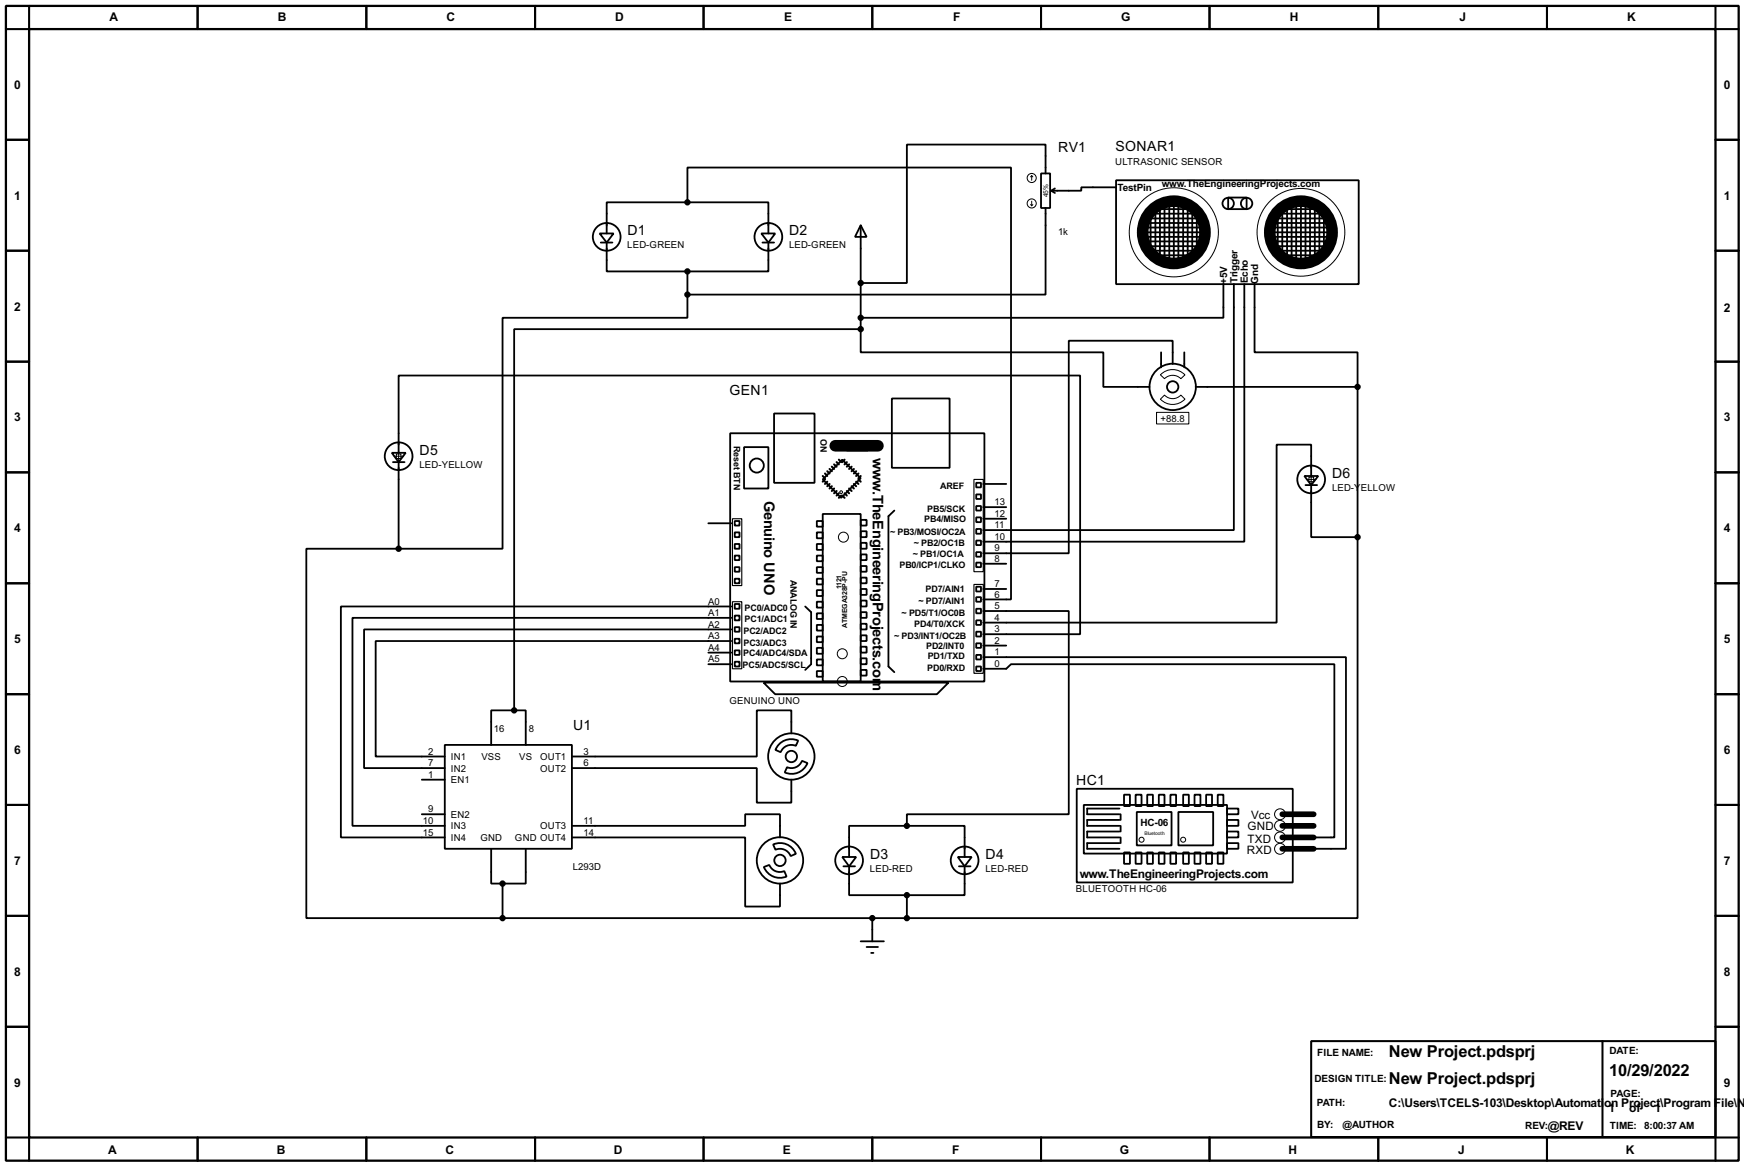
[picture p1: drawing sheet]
<svg xmlns="http://www.w3.org/2000/svg" width="383mm" height="256mm" viewBox="0 0 383 256" stroke-linecap="round" stroke-linejoin="round" font-family="sans-serif">
<path d="M1.3 1.3h381v254h-381zM6.4 6.4h370.8v243.8h-370.8z" fill="none" stroke="#000" stroke-width=".5"/>
<g fill="none" stroke="#000" stroke-width=".45">
<path d="M6.4 1.3v5.1h-5.1M43.5 1.3v5.1M80.6 1.3v5.1M117.7 1.3v5.1M154.7 1.3v5.1M191.8 1.3v5.1M228.9 1.3v5.1M266 1.3v5.1M303.1 1.3v5.1M340.2 1.3v5.1M377.2 1.3v5.1h5.1M1.3 30.8h5.1"/>
<path d="M377.2 30.8h5.1M1.3 55.2h5.1M377.2 55.2h5.1M1.3 79.6h5.1M377.2 79.6h5.1M1.3 103.9h5.1M180.9 104.7l.5 .5M181.4 104.2l.5 .5M181.4 105.5l-.5 .5M181.9 103.7l.5 .5M181.9 106l-.5 .5M182.4 103.2l.5 .5"/>
<path d="M182.4 106.5l-.5 .5M182.9 102.7l.5 .5M182.9 107l-.5 .5M183.4 102.2l.6 .5M183.4 107.5l-.5 .5M184 101.7l.5 .5M184 108l-.6 .5M184.5 101.1l.5 .6M184.5 108.5l-.5 .5M185 109l-.5 .5M185.2 109l.5 .5M185.7 108.5l.5 .5"/>
<path d="M185.7 101.1l-.5 .6M186.2 108l.5 .5M186.2 101.7l-.5 .5M186.7 107.5l.6 .5M186.7 102.2l-.5 .5M187.3 107l.5 .5M187.3 102.7l-.6 .5M187.8 106.5l.5 .5M187.8 103.2l-.5 .5M188.3 106l.5 .5M188.3 103.7l-.5 .5M188.8 105.5l.5 .5"/>
<path d="M188.8 104.2l-.5 .5M189.3 104.7l-.5 .5M377.2 103.9h5.1M1.3 128.3h5.1M377.2 128.3h5.1M1.3 152.7h5.1M377.2 152.7h5.1M1.3 177.1h5.1M377.2 177.1h5.1M1.3 201.5h5.1M377.2 201.5h5.1M1.3 225.9h5.1"/>
<path d="M288.3 229h88.9v21.1h-88.9zM352.4 229v21.1M377.2 225.9h5.1M1.3 250.2h5.1v5.1M43.5 250.2v5.1M80.6 250.2v5.1M117.7 250.2v5.1M154.7 250.2v5.1M191.8 250.2v5.1M228.9 250.2v5.1M266 250.2v5.1M303.1 250.2v5.1"/>
<path d="M340.2 250.2v5.1M382.3 250.2h-5.1v5.1"/>
</g>
<g fill="none" stroke="#000" stroke-width=".4">
<path d="M228.9 38.2h2v7.6h-2zM229.9 38.2v-6.4h-30.5v30.5h-10.1M245.4 39.7h53.4v22.8h-53.4zM131.9 51.4h3l-1.5 2zM132.1 53.4h2.6M133.4 53.4v6.3h17.8M151.2 44.5h-17.8v6.9M151.2 44.5h17.8v6.9M151.2 44.5v-7.6h71.1v95h-6.1M151.2 59.7v5.1M167.4 51.4h3.1l-1.5 2zM167.7 53.4h2.5"/>
<path d="M169 53.4v6.3h-17.8M189.3 49.6l1.3 2.5h-2.6zM189.3 49.6v22.8M229.9 45.8v19h-78.7M231.2 42l.8 .5M232 41.5l-.8 .5M245.4 41.2h-7.6v.8h-6.6M251 52.1h13M251.5 50.1h12.7M251.5 49.1h12.5M251.5 53.1h12.2M251.8 51.1h12.2"/>
<path d="M252 48.1h11.7M252 47h10.9M252 54.2h11.5M252.3 55.2h10.9M252.3 56.2h10.4M253 47.8v6.6M253.3 46h8.6M254.1 46.3v9.4M255.1 46v10.4M256.1 45.3v11.7M257.1 45.3v11.9M258.1 45.3v12.4"/>
<path d="M259.1 45.3v12.4M260.2 44.8v12.7M261.2 45.8v11.7M262.2 47v9.7M263.2 48.1v6.6M270.1 43.5h4v2.5h-4zM279.5 49.1h12.1M280 51.1h12.7M280 50.1h12.4M280 52.1h12.4M280.2 48.1h11.4M280.2 47h10.4"/>
<path d="M280.2 53.1h11.7M280.7 54.2h11.5M281 47.8v5.8M281.2 55.2h9.7M281.7 46h8.2M282 56.2h7.6M282 46.3v9.4M283 45.8v10.6M284 45v12M285 45v12.2M286.1 45v12.2M287.1 45v12.2"/>
<path d="M288.1 45.3v11.7M289.1 45.8v10.6M290.1 47v8.7M291.1 47.6v7.1M151.2 64.8v5.1h-40.7v50.8h-22.8M189.3 72.4v5.1h53.3v7.6h10.2M189.3 72.4h-76.2v83.9M255.3 77.5v3.3M260.4 77.5v3.3M269 62.5v7.4h-79.7M271.3 62.5v54.1h-55.1M273.6 62.5v56.7h-57.4"/>
<path d="M275.9 62.5v15h22.6v7.6M86.2 99.6h3l-1.5 2.1zM87.7 99.6v-17h149.8v56.9h-21.3M160.6 95.3h55.9v54.6h-55.9zM163.6 98.4h5.4v9.1h-5.4zM170.2 91h8.9v15.2h-8.9zM186.2 97.1h4.6v2h-4.6zM196.1 87.7h12.7v15.2h-12.7zM257.9 80.1v-5.1h-22.9v46.7h-18.8M262.9 85.1h35.6M298.5 85.1v33.1M86.4 101.7h2.6"/>
<path d="M87.7 101.7v19M155.8 115.1h5M161.6 117.1h1v1.1h-1zM161.6 119.7h1v1h-1zM161.6 114.6h1v1h-1zM179.6 114.6h1.3v1.3h-1.3zM179.6 117.1h1.3v1.3h-1.3zM179.6 119.7h1.3v1.3h-1.3zM180.9 113.1h8.4v36.8h-8.4zM185.2 101.1l4.1 4.1-4.3 4.3-4.1-4zM189.3 114.4h1.3v1.2h-1.3zM189.3 116.9h1.3v1.3h-1.3z"/>
<path d="M189.3 119.4h1.3v1.3h-1.3zM196.7 112.3l-1.3 1.3v33l1.3 1.3M214.7 106.2h1v1h-1zM214.7 111.3h1v1h-1zM214.7 113.8h1v1.1h-1zM214.7 116.4h1v1h-1zM214.7 118.9h1v1h-1zM214.7 108.8h1v1h-1zM216.2 114.1h5.1M216.2 111.6h5.1M216.2 106.5h5.1M286.8 104.7h3.1l-1.6 2z"/>
<path d="M287.1 106.7h2.5M288.3 104.7v-6.9h-7.6v39.2h-64.5M288.3 106.7v11.5h10.2M298.5 118.2v83.8h-99.1M87.7 120.7h-20.3v81.3h43.1M160.8 138.5h-80.7v30.5h17.7M160.8 135.9h-83.3v45.8h20.3M160.8 133.4h-85.8v50.8h22.8M161.6 122.2h1v1h-1zM161.6 127.3h1v1h-1zM161.6 124.8h1v1h-1zM161.6 132.9h1v1h-1z"/>
<path d="M161.6 135.4h1v1.1h-1zM161.6 138h1v1h-1zM177.1 133.4l1.3 1.3v11.4l-1.3 1.3M179.6 122.2h1.3v1.3h-1.3zM179.6 124.8h1.3v1.2h-1.3zM179.6 127.3h1.3v1.3h-1.3zM179.6 129.8h1.3v1.3h-1.3zM179.6 132.4h1.3v1.3h-1.3zM179.6 134.9h1.3v1.3h-1.3zM179.6 137.5h1.3v1.2h-1.3zM189.3 122h1.3v1.2h-1.3zM189.3 124.5h1.3v1.3h-1.3z"/>
<path d="M189.3 127.1h1.3v1.2h-1.3zM189.3 129.6h1.3v1.3h-1.3zM189.3 132.1h1.3v1.3h-1.3zM189.3 134.7h1.3v1.2h-1.3zM189.3 137.2h1.3v1.3h-1.3zM189.3 139.8h1.3v1.2h-1.3zM214.7 121.5h1v1h-1zM214.7 123.8h1v1h-1zM214.7 129.1h1v1h-1zM214.7 131.4h1v1h-1zM214.7 133.9h1v1h-1zM214.7 136.5h1v1h-1z"/>
<path d="M214.7 139h1v1h-1zM216.2 134.4h18.8v44.7h-35.6v2.6M216.2 129.6h5.1M216.2 124h5.1M113.1 156.3h-5.1v7.6M113.1 156.3h2.5v7.6M155.8 146.1h5M155.8 143.6h5M160.8 141h-78.2v25.4h15.2M161.6 140.5h1v1h-1zM161.6 143.1h1v1h-1zM161.6 145.6h1v1h-1z"/>
<path d="M167.9 150.2h40.7l-2.6 2.5h-35.5zM179.6 140h1.3v1.3h-1.3zM179.6 142.5h1.3v1.3h-1.3zM179.6 145.1h1.3v1.3h-1.3zM179.6 147.6h1.3v1.3h-1.3zM189.3 142.3h1.3v1.3h-1.3zM189.3 144.8h1.3v1.3h-1.3zM189.3 147.4h1.3v1.2h-1.3zM214.7 141.5h1v1h-1zM214.7 144.1h1v1h-1zM214.7 146.6h1v1h-1zM216.2 144.6h79.8v42.1h-8.4"/>
<path d="M216.2 147.1h5.1l1-1h71.1v38.1h-5.8M216.2 142h5.1M92.8 171.5h5M92.8 179.1h5M97.8 163.9h28v22.8h-28zM125.8 169h40.6v7.6h7.6v-5.1M171.3 163.7a3.7 3.7 0 0 1 4.2-.8l-.5 1.2a2.52 2.52 0 0 0-3.3 1.4l-1.2-.5zM173.1 168.8a2.48 2.48 0 0 0 3.3-1.4l1.2 .5a3.7 3.7 0 0 1-5 2zM174 161.3v-5h-7.6v10.1h-40.6M236.8 173.5h47.5v20.6h-47.5zM238.3 177.1h31.5v10.7h-31.5zM246.2 177.9h-7.1v1.2h7.1"/>
<path d="M246.4 179.1v1.3M247.2 174.8h1.3v2.5h-1.3zM249.7 174.8h1.3v2.5h-1.3zM250 178.6h7.6v7.4h-7.6zM252.3 174.8h1.2v2.5h-1.2zM254.8 174.8h1.3v2.5h-1.3zM257.4 174.8h1.2v2.5h-1.2zM259.1 178.6h7.7v7.4h-7.7zM260.2 174.8h1.2v2.5h-1.2zM262.7 174.8h1.3v2.5h-1.3zM265.2 174.8h1.3v2.5h-1.3zM267.8 174.8h1.2v2.5h-1.2z"/>
<path d="M269.8 177.9h2.5v1.2h-2.5zM108 186.7v7.7h2.5M110.5 194.4v7.6M115.6 186.7v7.7h-5.1M125.8 181.7h38.1v-2.6h7.6v5.1M125.8 184.2h38.1v15.2h7.6v-5M168 190.7l1.2-.4a2.5 2.5 0 0 0 3.3 1.3l.5 1.2a3.8 3.8 0 0 1-5-2.1zM170 185.8a3.7 3.7 0 0 1 5 2l-1.1 .5a2.52 2.52 0 0 0-3.4-1.4zM185.2 188.5h3.1l-1.6 2.1zM185.5 190.6h2.5M186.7 190.6v6.3h12.7M199.4 181.7h-12.7v6.8"/>
<path d="M199.4 181.7h12.7v6.8M199.4 196.9v5.1M210.6 188.5h3.1l-1.6 2.1zM210.9 190.6h2.5M212.1 190.6v6.3h-12.7M246.2 180.4h-7.1v1.3h7.1M246.2 182.9h-7.1v1.3h7.1M246.2 185.5h-7.1v1.2h7.1M246.4 181.7v1.2M246.4 184.2v1.3M247.2 187.5h1.3v2.5h-1.3zM249.7 187.5h1.3v2.5h-1.3z"/>
<path d="M252.3 187.5h1.2v2.5h-1.2zM254.8 187.5h1.3v2.5h-1.3zM257.4 187.5h1.2v2.5h-1.2zM260.2 187.5h1.2v2.5h-1.2zM262.7 187.5h1.3v2.5h-1.3zM265.2 187.5h1.3v2.5h-1.3zM267.8 187.5h1.2v2.5h-1.2zM269.8 180.4h2.5v1.3h-2.5zM269.8 182.9h2.5v1.3h-2.5zM269.8 185.5h2.5v1.2h-2.5zM110.5 202h88.9M189.3 207.1h5.1"/>
<path d="M190.6 208.3h2.5M191.6 209.6h.5M191.8 202v5.1"/>
<circle cx="133.4" cy="52.1" r="3.1"/>
<circle cx="168.9" cy="52.1" r="3.1"/>
<circle cx="270" cy="44.8" r="1.25"/>
<circle cx="274.1" cy="44.8" r="1.25"/>
<circle cx="257.8" cy="85.1" r="5.1"/>
<circle cx="257.8" cy="85.1" r="1.25"/>
<circle cx="87.6" cy="100.4" r="3.1"/>
<circle cx="166.4" cy="102.4" r="1.55"/>
<circle cx="288.3" cy="105.5" r="3.1"/>
<circle cx="174" cy="166.4" r="5.1"/>
<circle cx="174" cy="166.4" r="1.25"/>
<circle cx="171.5" cy="189.3" r="5.1"/>
<circle cx="171.5" cy="189.3" r="1.25"/>
<circle cx="186.7" cy="189.3" r="3.1"/>
<circle cx="212.1" cy="189.3" r="3.1"/>
</g>
<g fill="none" stroke="#000" stroke-width="2.6">
<path d="M183.7 98.1h9.4"/>
<circle cx="258.1" cy="51.1" r="6.9"/>
<circle cx="286" cy="51.1" r="6.9"/>
</g>
<g fill="none" stroke="#000" stroke-width=".22">
<path d="M226.9 38.7l-.3 .2M226.9 38.7l.2 .2M226.9 38.7v1M226.6 45l.3 .3M226.9 44.3v1M227.1 45l-.2 .3M87.2 99.9h1v1h-1zM87.7 99.4v2M254.3 90.7h7.1v2.6h-7.1zM255.2 87.8l.9-.9a2.45 2.45 0 0 0 3.6 0l.9 .9a3.7 3.7 0 0 1-5.4 0zM255.2 82.5a3.7 3.7 0 0 1 5.4 0l-.9 .8a2.54 2.54 0 0 0-3.6 0zM86.7 100.4h2"/>
<path d="M287.3 105.5h2.1M287.8 105h1.1v1h-1.1zM288.3 104.4v2.1"/>
<circle cx="226.8" cy="39.2" r="1"/>
<circle cx="226.8" cy="44.8" r="1"/>
<circle cx="258.1" cy="51.1" r="9.8"/>
<circle cx="286" cy="51.1" r="9.7"/>
<circle cx="184.9" cy="108.3" r=".3"/>
<circle cx="185.4" cy="118.2" r="1.1"/>
<circle cx="185.2" cy="143.8" r="1.1"/>
<circle cx="185.2" cy="149.9" r="1.1"/>
<circle cx="281.4" cy="179.1" r="1.2"/>
<circle cx="251" cy="184.7" r=".55"/>
<circle cx="260.1" cy="184.7" r=".55"/>
<circle cx="281.4" cy="186.7" r="1.2"/>
<circle cx="281.4" cy="184.2" r="1.2"/>
<circle cx="281.4" cy="181.7" r="1.2"/>
</g>
<path d="M161.1 114.1h2v14.7h-2zM214.2 105.5h2v20.3h-2zM161.1 132.4h2v14.7h-2zM214.2 128.6h2v19.5h-2z" fill="none" stroke="#000" stroke-width=".25"/>
<g fill="#000" stroke="#000" stroke-width=".4">
<circle cx="151.1" cy="44.5" r=".5"/>
<circle cx="151.1" cy="59.7" r=".5"/>
<circle cx="151.1" cy="64.8" r=".5"/>
<circle cx="189.2" cy="62.3" r=".5"/>
<circle cx="189.2" cy="72.4" r=".5"/>
<circle cx="189.2" cy="69.9" r=".5"/>
<circle cx="298.5" cy="85.1" r=".5"/>
<circle cx="298.5" cy="118.2" r=".5"/>
<circle cx="87.6" cy="120.7" r=".5"/>
<circle cx="113" cy="156.3" r=".5"/>
<circle cx="110.5" cy="194.4" r=".5"/>
<circle cx="199.4" cy="196.9" r=".5"/>
<circle cx="199.4" cy="181.7" r=".5"/>
<circle cx="110.5" cy="202" r=".5"/>
<circle cx="191.8" cy="202" r=".5"/>
<circle cx="199.4" cy="202" r=".5"/>
</g>
<path d="M282 179.1h6.9M282 181.7h6.9M282 184.2h6.9M282 186.7h6.9" fill="none" stroke="#000" stroke-width="1.3"/>
<g font-size="4.1">
<text x="305.4" y="232.6">New Project.pdsprj</text>
<text x="305.4" y="238.5">New Project.pdsprj</text>
<text x="353.9" y="236.7">10/29/2022</text>
</g>
<g font-size="3.6">
<text x="191.9" y="100.7" transform="rotate(90 191.9 100.7)">w</text>
<text x="191.9" y="108" transform="rotate(90 191.9 108)">.TheEngineeringProjects.com</text>
<text x="168.1" y="110.2" transform="rotate(90 168.1 110.2)">Genuino UNO</text>
</g>
<g font-size="3.5">
<text x="232.7" y="33.5">RV1</text>
<text x="245.3" y="33.2">SONAR1</text>
<text x="138" y="51.8">D1</text>
<text x="173.5" y="51.8">D2</text>
<text x="160.4" y="86.9">GEN1</text>
<text x="92.3" y="100">D5</text>
<text x="292.9" y="105.1">D6</text>
<text x="126" y="160.5">U1</text>
<text x="236.6" y="172.7">HC1</text>
<text x="191.3" y="188.9">D3</text>
<text x="216.7" y="188.9">D4</text>
</g>
<g font-size="3">
<text x="24" y="4.6">A</text>
<text x="61.1" y="4.6">B</text>
<text x="98.2" y="4.6">C</text>
<text x="135.2" y="4.6">D</text>
<text x="172.4" y="4.6">E</text>
<text x="209.6" y="4.6">F</text>
<text x="246.5" y="4.6">G</text>
<text x="283.6" y="4.6">H</text>
<text x="320.9" y="4.6">J</text>
<text x="357.8" y="4.6">K</text>
<text x="3.2" y="19.5">0</text>
<text x="379.1" y="19.5">0</text>
<text x="3.2" y="44">1</text>
<text x="379.1" y="44">1</text>
<text x="3.2" y="68.4">2</text>
<text x="379.1" y="68.6">2</text>
<text x="3.2" y="92.7">3</text>
<text x="379.1" y="92.7">3</text>
<text x="3.2" y="117.1">4</text>
<text x="379.1" y="117.1">4</text>
<text x="3.2" y="141.5">5</text>
<text x="379.1" y="141.5">5</text>
<text x="3.2" y="165.9">6</text>
<text x="379.1" y="165.9">6</text>
<text x="3.2" y="190.3">7</text>
<text x="379.1" y="190.3">7</text>
<text x="237.4" y="193.1">www.TheEngineeringProjects.com</text>
<text x="3.2" y="214.7">8</text>
<text x="379.1" y="214.7">8</text>
<text x="3.2" y="239.1">9</text>
<text x="379.1" y="239.1">9</text>
<text x="305.4" y="243.5">C:\Users\TCELS-103\Desktop\Automati</text>
<text x="352.7" y="243.5">on Project\Program File\N</text>
<text x="353.7" y="244.5">1</text>
<text x="358.3" y="244.5">of</text>
<text x="363.8" y="244.5">1</text>
<text x="340.3" y="248.6">@REV</text>
<text x="23.8" y="253.8">A</text>
<text x="60.8" y="253.8">B</text>
<text x="97.9" y="253.8">C</text>
<text x="135" y="253.8">D</text>
<text x="172.1" y="253.8">E</text>
<text x="209.3" y="253.8">F</text>
<text x="246.2" y="253.8">G</text>
<text x="283.3" y="253.8">H</text>
<text x="320.6" y="253.8">J</text>
<text x="357.5" y="253.8">K</text>
</g>
<g font-size="2.9">
<text x="274.3" y="182.7">GND</text>
<text x="274.3" y="185.5">TXD</text>
<text x="275.1" y="180.1">Vcc</text>
<text x="274.1" y="188">RXD</text>
</g>
<g font-size="2.5">
<text x="245.7" y="42">TestPin</text>
<text x="255.5" y="41.2">www.TheEngineeringProjects.com</text>
<text x="269.8" y="62.4" transform="rotate(-90 269.8 62.4)">+5V</text>
<text x="272.1" y="62.3" transform="rotate(-90 272.1 62.3)">Trigger</text>
<text x="274.4" y="62.3" transform="rotate(-90 274.4 62.3)">Echo</text>
<text x="276.7" y="62.4" transform="rotate(-90 276.7 62.4)">Gnd</text>
<text x="250.8" y="181.7">HC-06</text>
<text x="289.6" y="232.4">FILE NAME:</text>
<text x="353.9" y="231.9">DATE:</text>
<text x="289" y="238">DESIGN TITLE:</text>
<text x="289.5" y="243.3">PATH:</text>
<text x="354.1" y="241.3">PAGE:</text>
<text x="289.6" y="248.1">BY:</text>
<text x="295.2" y="248.1">@AUTHOR</text>
<text x="335.4" y="248.4">REV:</text>
<text x="353.9" y="248.4">TIME: 8:00:37 AM</text>
</g>
<g font-size="2.4">
<text x="245.2" y="36.2">ULTRASONIC SENSOR</text>
<text x="232.7" y="51.8">1k</text>
<text x="137.9" y="54.7">LED-GREEN</text>
<text x="173.5" y="54.7">LED-GREEN</text>
<text x="255.2" y="92.8">+88.8</text>
<text x="92.2" y="102.9">LED-YELLOW</text>
<text x="218.7" y="113.7">12</text>
<text x="218.7" y="111.2">13</text>
<text x="292.9" y="108">LED-Y</text>
<text x="299.2" y="108">ELLOW</text>
<text x="218.7" y="118.8">10</text>
<text x="218.7" y="116.2">11</text>
<text x="218.7" y="123.6">8</text>
<text x="218.7" y="121.3">9</text>
<text x="218.7" y="131.5">6</text>
<text x="218.7" y="129.2">7</text>
<text x="155.7" y="135.5">A1</text>
<text x="155.7" y="133">A0</text>
<text x="218.7" y="136.6">4</text>
<text x="218.7" y="134">5</text>
<text x="155.7" y="143.2">A4</text>
<text x="155.7" y="140.6">A3</text>
<text x="155.7" y="138.1">A2</text>
<text x="218.7" y="141.6">2</text>
<text x="218.7" y="139.1">3</text>
<text x="155.7" y="145.7">A5</text>
<text x="218.7" y="146.7">0</text>
<text x="218.7" y="144.2">1</text>
<text x="160.4" y="154.9">GENUINO UNO</text>
<text x="108.6" y="160.9">16</text>
<text x="116.3" y="160.9">8</text>
<text x="94.2" y="166">2</text>
<text x="99.1" y="167.2">IN1</text>
<text x="105.8" y="167.2">VSS</text>
<text x="114.2" y="167.2">VS</text>
<text x="118.8" y="167.2">OUT1</text>
<text x="128.3" y="166">3</text>
<text x="94.2" y="168.6">7</text>
<text x="94.2" y="171.1">1</text>
<text x="99.1" y="169.8">IN2</text>
<text x="99.1" y="172.3">EN1</text>
<text x="118.8" y="169.8">OUT2</text>
<text x="128.3" y="168.6">6</text>
<text x="94.2" y="178.7">9</text>
<text x="99.1" y="179.9">EN2</text>
<text x="93" y="181.3">10</text>
<text x="93" y="183.8">15</text>
<text x="99.1" y="182.5">IN3</text>
<text x="99.1" y="185">IN4</text>
<text x="105.6" y="185.1">GND</text>
<text x="113.2" y="185.1">GND OUT4</text>
<text x="118.8" y="182.5">OUT3</text>
<text x="128.3" y="181.3">11</text>
<text x="128.3" y="183.8">14</text>
<text x="126" y="191.5">L293D</text>
<text x="191.3" y="191.8">LED-RED</text>
<text x="216.7" y="191.8">LED-RED</text>
<text x="236.6" y="196.3">BLUETOOTH HC-06</text>
</g>
<g font-size="2.2">
<text x="161.4" y="98.1" transform="rotate(90 161.4 98.1)">Reset BTN</text>
<text x="180.4" y="96.6" transform="rotate(90 180.4 96.6)">ON</text>
<text x="206.7" y="107.5">AREF</text>
<text x="203.9" y="112.6">PB5/SCK</text>
<text x="195.7" y="117.6">~ PB3/MOSI/OC2A</text>
<text x="203.2" y="114.9">PB4/MISO</text>
<text x="197.8" y="125">PB0/ICP1/CLKO</text>
<text x="200.7" y="122.5">~ PB1/OC1A</text>
<text x="201" y="120.2">~ PB2/OC1B</text>
<text x="173.8" y="127.5" transform="rotate(90 173.8 127.5)">ANALOG IN</text>
<text x="203.5" y="130.3">PD7/AIN1</text>
<text x="163.7" y="136.9">PC1/ADC1</text>
<text x="163.7" y="134.4">PC0/ADC0</text>
<text x="198.3" y="135.4">~ PD5/T1/OC0B</text>
<text x="201" y="138">PD4/T0/XCK</text>
<text x="202" y="132.9">~ PD7/AIN1</text>
<text x="163.5" y="142">PC3/ADC3</text>
<text x="163.5" y="139.5">PC2/ADC2</text>
<text x="196.6" y="140.5">~ PD3/INT1/OC2B</text>
<text x="203.6" y="142.8">PD2/INT0</text>
<text x="163.3" y="146.9">PC5/ADC5/SCL</text>
<text x="163.4" y="144.3">PC4/ADC4/SDA</text>
<text x="203.9" y="147.6">PD0/RXD</text>
<text x="204" y="145.1">PD1/TXD</text>
</g>
<g font-size="1.7">
<text x="230.5" y="43.4" transform="rotate(-90 230.5 43.4)">45%</text>
<text x="185.1" y="129.6" transform="rotate(-90 185.1 129.6)">1121</text>
<text x="186.3" y="138" transform="rotate(-90 186.3 138)">ATMEGA328P-PU</text>
</g>
<text font-size="1.2" x="251.6" y="183.6">Bluetooth</text>
</svg>
